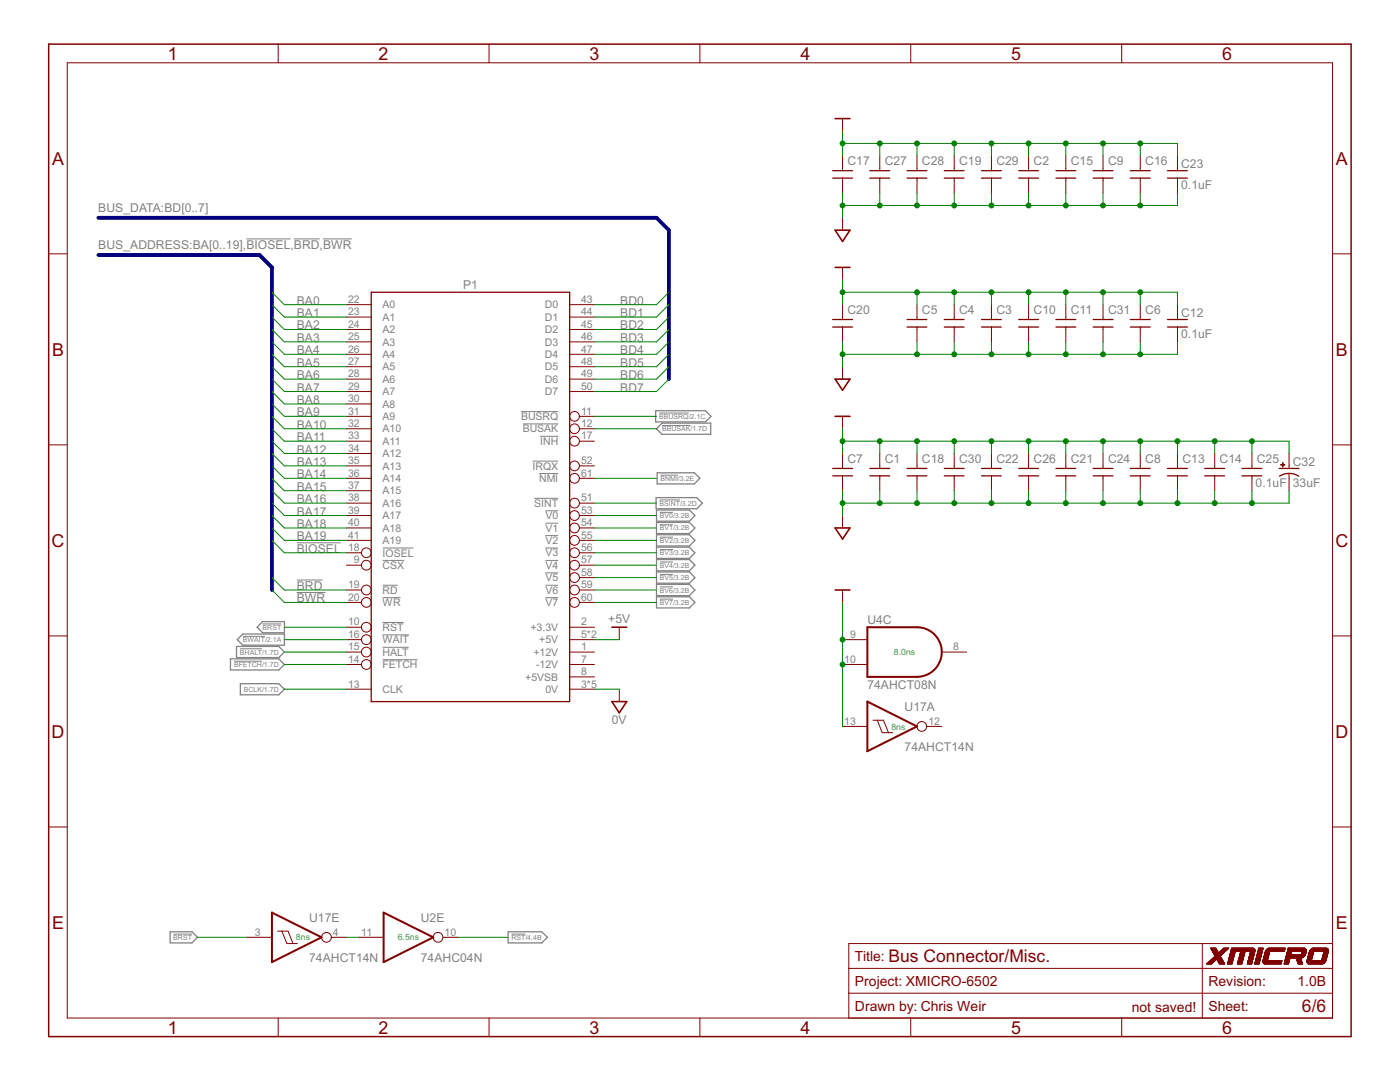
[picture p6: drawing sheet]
<svg xmlns="http://www.w3.org/2000/svg" width="279mm" height="216mm" viewBox="0 0 279 216" stroke-linecap="round" stroke-linejoin="round" font-family="sans-serif">
<g fill="none" stroke="#808080" stroke-width=".2">
<path d="M49.2 47.7h8.8M58.7 47.7h5.1M64.5 47.7h5.7M104 82.1h7.4M104.3 84.6h7.1M106.3 92h5.1M106.6 99.4h4.8M107.6 94.5h3.8M107.8 87.1h3.6M131.6 82.4h5.9M131.6 99.8h4.1M131.8 94.8h3.5"/>
<path d="M132.1 84.9h5.7M59.2 115.7h5.2M59.2 118.2h5.7M59.2 108.3h8.8M76.3 109.3h6.2M76.3 119.3h3.6M76.3 111.8h4.3M76.3 116.8h3.1M108.8 109.3h2.6M108.8 119.3h2.6M108.8 111.8h2.6M108.8 116.8h2.6"/>
<path d="M108.8 114.3h2.6M108.8 106.9h2.6M108.8 104.4h2.6M108.8 101.9h2.6M131.7 102.2h2.6M131.7 104.7h2.6M131.7 107.2h2.6M131.7 109.7h2.6M131.7 112.1h2.6M131.7 114.6h2.6M131.7 117.1h2.6M131.7 119.5h2.6"/>
<path d="M46.7 131.9h5.6M47.9 129.5h4.4M48.5 127h4.4M52.4 124.5h3.7M76.3 131.6h7M76.3 129.2h5.3M76.3 126.7h5.3M76.3 124.2h4.2M34.6 186.4h3.7M102.1 186.4h2.8"/>
</g>
<g fill="none" stroke="#808080" stroke-width=".25">
<path d="M130.9 82h9.9l1.1 1.1-1.1 1.1h-9.9zM130.9 99.3h8.2l1.1 1.1-1.1 1.1h-8.2zM131.1 94.3h7.5l1.1 1.1-1.1 1.2h-7.5zM132.1 84.4h9.7v2.3h-9.7l-1.1-1.1zM131 101.8h6.6l1.1 1.1-1.1 1.1h-6.6zM131 104.2h6.6l1.1 1.1-1.1 1.2h-6.6zM131 106.7h6.6l1.1 1.1-1.1 1.1h-6.6zM131 109.2h6.6l1.1 1.1-1.1 1.1h-6.6zM131 111.7h6.6l1.1 1.1-1.1 1.1h-6.6zM131 114.1h6.6l1.1 1.2-1.1 1.1h-6.6zM131 116.6h6.6l1.1 1.1-1.1 1.2h-6.6zM131 119.1h6.6l1.1 1.1-1.1 1.1h-6.6z"/>
<path d="M46 131.5h9.6l1.1 1.1-1.1 1.1h-9.6zM47.2 129h8.4l1.1 1.1-1.1 1.1h-8.4zM48 136.4h7.6l1.1 1.1-1.1 1.1h-7.6zM48.5 126.5h8.3v2.2h-8.3l-1.2-1.1zM52.4 124h4.4v2.3h-4.4l-1.1-1.1zM34 185.9h4.3l1.1 1.1-1.1 1.2h-4.3zM101.4 185.9h6.7l1.1 1.1-1.1 1.2h-6.7z"/>
</g>
<g fill="none" stroke="#800000" stroke-width=".25">
<path d="M166.2 34.1h3.9M166.2 35.5h3.9M173.6 34.1h4M173.6 35.5h4M181 34.1h4M181 35.5h4M188.4 34.1h4M188.4 35.5h4M195.9 34.1h3.9M195.9 35.5h3.9M203.3 34.1h4M203.3 35.5h4"/>
<path d="M210.7 34.1h4M210.7 35.5h4M218.2 34.1h3.9M218.2 35.5h3.9M225.6 34.1h4M225.6 35.5h4M233 34.1h4M233 35.5h4M74.1 58.3h39.6v81.7h-39.6zM166.2 63.8h3.9M166.2 65.3h3.9M181 63.8h4"/>
<path d="M181 65.3h4M188.4 63.8h4M188.4 65.3h4M195.9 63.8h3.9M195.9 65.3h3.9M203.3 63.8h4M203.3 65.3h4M210.7 63.8h4M210.7 65.3h4M218.2 63.8h3.9M218.2 65.3h3.9M225.6 63.8h4"/>
<path d="M225.6 65.3h4M233 63.8h4M233 65.3h4M166.2 93.5h3.9M166.2 95h3.9M173.6 93.5h4M173.6 95h4M181 93.5h4M181 95h4M188.4 93.5h4M188.4 95h4M195.9 93.5h3.9"/>
<path d="M195.9 95h3.9M203.3 93.5h4M203.3 95h4M210.7 93.5h4M210.7 95h4M218.2 93.5h3.9M218.2 95h3.9M225.6 93.5h4M225.6 95h4M233 93.5h4M233 95h4M240.4 93.5h4"/>
<path d="M240.4 95h4M247.9 93.5h3.9M247.9 95h3.9M255.3 93.5h3.9M255.3 95a3.7 3.7 0 0 1 3.9 0"/>
</g>
<g fill="none" stroke="#800000" stroke-width=".2">
<path d="M13.4 12.5h252.5v190.6h-252.5zM55.5 8.8v3.7M97.6 8.8v3.7M139.7 8.8v3.7M181.8 8.8v3.7M223.9 8.8v3.7M168.1 23.7v2.4M168.1 31.1v3M168.1 35.5v3M175.6 31.1v3M175.6 35.5v3M183 31.1v3"/>
<path d="M183 35.5v3M190.4 31.1v3M190.4 35.5v3M197.9 31.1v3M197.9 35.5v3M205.3 31.1v3M205.3 35.5v3M212.7 31.1v3M212.7 35.5v3M220.1 31.1v3M220.1 35.5v3M227.6 31.1v3"/>
<path d="M227.6 35.5v3M235 31.1v3M235 35.5v3M9.7 50.7h3.7M168.1 43.5v2.4M168.1 53.4v2.4M265.9 50.7h3.7M69.1 60.8h5M69.1 63.3h5M69.1 65.7h5M69.1 68.2h5M69.1 70.7h5"/>
<path d="M69.1 73.2h5M69.1 75.6h5M69.1 78.1h5M113.7 60.8h4.9M113.7 63.3h4.9M113.7 65.7h4.9M113.7 68.2h4.9M113.7 70.7h4.9M113.7 73.2h4.9M113.7 75.6h4.9M113.7 78.1h4.9M168.1 60.8v3"/>
<path d="M168.1 65.3v2.9M168.1 73.2v2.4M183 60.8v3M183 65.3v2.9M190.4 60.8v3M190.4 65.3v2.9M197.9 60.8v3M197.9 65.3v2.9M205.3 60.8v3M205.3 65.3v2.9M212.7 60.8v3M212.7 65.3v2.9"/>
<path d="M220.1 60.8v3M220.1 65.3v2.9M227.6 60.8v3M227.6 65.3v2.9M235 60.8v3M235 65.3v2.9M9.7 88.8h3.7M69.1 80.6h5M69.1 83.1h5M69.1 85.6h5M69.1 88h5M69.1 90.5h5"/>
<path d="M69.1 93h5M69.1 95.4h5M69.1 97.9h5M115.6 83.1h3M115.6 85.6h3M115.6 88h3M115.6 93h3M115.6 95.4h3M168.1 83.1v2.5M168.1 90.5v3M168.1 95v2.9M175.6 90.5v3"/>
<path d="M175.6 95v2.9M183 90.5v3M183 95v2.9M190.4 90.5v3M190.4 95v2.9M197.9 90.5v3M197.9 95v2.9M205.3 90.5v3M205.3 95v2.9M212.7 90.5v3M212.7 95v2.9M220.1 90.5v3"/>
<path d="M220.1 95v2.9M227.6 90.5v3M227.6 95v2.9M235 90.5v3M235 95v2.9M242.4 90.5v3M242.4 95v2.9M249.9 90.5v3M249.9 95v2.9M257.3 90.5v3M257.3 94.5v3.4M265.9 88.8h3.7"/>
<path d="M69.1 110.3h3.1M69.1 100.4h5M69.1 112.8h3.1M69.1 117.7h3.1M69.1 107.8h5M69.1 105.3h5M69.1 102.9h5M115.6 110.3h3M115.6 100.4h3M115.6 112.8h3M115.6 117.7h3M115.6 115.3h3"/>
<path d="M115.6 107.8h3M115.6 105.3h3M115.6 102.9h3M168.1 102.9v2.4M168.1 117.7v2.5M9.7 126.9h3.7M69.1 130.1h3.1M69.1 132.6h3.1M69.1 137.5h5M69.1 120.2h3.1M69.1 127.6h3.1M69.1 125.2h3.1"/>
<path d="M113.7 130.1h4.9M113.7 132.6h4.9M113.7 137.5h4.9M113.7 135.1h4.9M113.7 127.6h4.9M113.7 125.2h4.9M115.6 120.2h3M123.6 125.2v2.4M123.6 137.5v2.5M168.1 132.6h5M168.1 127.6h5M188 130.1h4.9"/>
<path d="M265.9 126.9h3.7M168.1 144.9h5M174.2 143.7h2.1l1 2.5M175.1 143.7l1 2.5h2.1M184.9 144.9h3.1M9.7 165h3.7M265.9 165h3.7M49.3 187h5M55.4 185.8h2.1l1 2.5M56.3 185.8l1 2.5h2.1M66.1 187h3M71.6 187h5"/>
<path d="M88.4 187h3M169.4 193.2h96.5M169.4 198.2h96.5M239.9 188.3v14.8M241.6 189.2h1.1M241.7 189.3h1M241.7 189.4h1M241.7 189.4l1.1 .1M241.8 189.5h1M241.8 192.3h-1M241.8 189.6h1.1M241.9 192.3h-1"/>
<path d="M241.9 189.6l1 .1M241.9 189.7h1M241.9 192.2l-1 .1M241.9 191.3h1.9M241.9 189.7l1.1 .1M242 192.2h-1M242 189.8h1M242 191.3h1.8M242 192.1l-1 .1M242 189.9h1M242.1 190h1M242.1 192.1h-1"/>
<path d="M242.1 191.2h1.7M242.1 192h-.9M242.1 191.2h1.6M242.1 190.1h1M242.1 190.1h2.1M242.2 192h-1M242.2 191.1h1.5M242.2 190.2h1.9M242.2 191.9l-1 .1M242.3 191.1h1.4M242.3 191.9h-1M242.3 191h1.3"/>
<path d="M242.3 190.4h1.6M242.3 191.8l-.9 .1M242.4 190.9h1.2M242.4 191.8h-1M242.4 190.6h1.3M242.4 191.7h-.9M242.5 190.9h1M242.5 190.7h1M242.5 191.7h-1M242.5 190.8h1M242.5 191.6h-.9M242.6 191.6h-1"/>
<path d="M242.7 191.5l-1 .1M242.7 191.5h-.9M242.8 191.4l-1 .1M242.9 191.4l1 .1M242.9 191.5h1M243 191.6h1M243 191.7h1.1M243.1 191.7h1M243.1 191.8h1M243.1 191.8l1 .1M243.1 191.9h1.1M243.2 191.9l1 .1"/>
<path d="M243.2 192h1M243.2 192.1h1.1M243.3 192.1l1 .1M243.3 192.2h1M243.3 192.2l1.1 .1M243.4 192.3h1M243.6 190.7h-1.1M243.6 190.6h-1.2M243.8 190.5h-1.4M243.9 191.4h-2M243.9 190.4h-1.6M244 190.3l-1.7 .1"/>
<path d="M244.1 190.3h-1.9M244.1 190.2h-1.9M244.2 189.2h1l-1.7 1.6 .9 1.6h-1l-.6-1.1-1 1.1h-1l1.7-1.6M244.3 189.2l-1.1 1-.6-1h-1l.9 1.6M244.3 190.1h-1M244.3 190l-1 .1M244.4 190h-1M244.4 189.9h-1M244.5 189.9h-1M244.5 189.8l-1 .1M244.6 189.8h-1M244.6 189.7l-1 .1"/>
<path d="M244.7 189.7h-1M244.8 189.6l-1 .1M244.8 189.6h-1M244.9 189.5h-1M245 189.4l-1 .1M245 192.3h.9M245 192.2h.9M245 189.4h-1M245 192.1h.9M245.1 192h.8M245.1 189.3l-1 .1M245.1 192h.9"/>
<path d="M245.1 191.9h.9M245.1 191.8h.9M245.1 189.3h-1M245.2 191.7h.8M245.2 191.6h.8M245.2 189.2l-1 .1M245.2 191.5h.9M245.2 191.4h.9M245.3 191.3h.8M245.3 191.2h.8M245.3 191.1h.9M245.3 191h.9"/>
<path d="M245.4 190.9h.8M245.4 190.8h.9M245.4 190.7h.9M245.4 190.6h.9M245.5 190.5h.8M245.5 190.4h.9M245.5 190.3h.9M245.5 190.2h.9M245.6 190.2h.8M245.6 190.1h.8M245.6 190h.9M245.6 189.9h.9"/>
<path d="M245.7 189.7h4.7M245.7 189.6h4.7M245.7 189.5h4.7M245.7 189.4h4.7M245.8 189.3h4.5M245.8 189.2l4.4 .1M245.9 192.3h-.9M245.9 192.2l-.9 .1M245.9 192.1h-.9M246 191.9h-.9M246 191.8l-.9 .1M246 191.7h-.8"/>
<path d="M246.1 191.6h-.9M246.1 191.4l-.9 .1M246.2 191.2h-.9M246.2 191.1h-.9M246.2 190.9h-.8M246.3 190.8h-.9M246.3 190.7h-.9M246.3 190.5h-.9M246.4 190.4l-.9 .1M246.4 190.3h-.9M246.4 190.1h-.8M246.5 190l-.9 .1"/>
<path d="M247 192.3h.8M247 192.1h.9M247 192h.9M247.1 192h.8M247.1 191.9h.8M247.1 191.8h.9M247.1 191.7h.9M247.1 191.6h.9M247.2 191.6h.8M247.2 191.5h.9M247.2 191.4h.9M247.2 191.3h.9"/>
<path d="M247.2 191.2h.9M247.3 191.2h.8M247.3 191h.9M247.3 190.9h.9M247.4 190.8h.8M247.4 190.6h.9M247.4 190.5h.9M247.5 190.4h.8M247.5 190.2h.9M247.5 190.1h.9M247.6 190h.8M247.6 189.9h.9"/>
<path d="M247.6 189.9l-.6 2.5h.8l.7-2.5M247.8 192.3h-.8M247.9 192.2l-.9 .1M247.9 192.2h-.9M247.9 192.1h-.9M247.9 191.9l-.8 .1M248 191.8l-.9 .1M248 191.7h-.9M248.1 191.5l-.9 .1M248.1 191.4l-.9 .1M248.1 191.2h-.8M248.2 191.1h-.9"/>
<path d="M248.2 190.8h-.8M248.3 190.7h-.9M248.3 190.5h-.9M248.3 190.4l-.8 .1M248.3 190.4h-.8M248.4 190.3h-.9M248.4 190.1h-.9M248.4 190l-.8 .1M248.9 192.3h.9M249 192.2h.8M249 192.1h.9M249 192h.9"/>
<path d="M249 191.9h.9M249.1 191.8h.8M249.1 191.7h.9M249.1 191.6h.9M249.2 191.4h.8M249.2 191.3h.9M249.2 191.2h.9M249.3 191h.8M249.3 190.9h.8M249.3 190.9h.9M249.3 190.8h.9M249.4 190.6h.8"/>
<path d="M249.4 190.5h.9M249.4 190.4h.9M249.5 190.3h.8M249.5 190.2h.8M249.5 190.1h.9M249.5 190h.9M249.6 190h.8M249.6 189.9h.8M249.6 189.9l-.7 2.5h.9l.6-2.4M249.8 192.2h-.8M249.9 192.1l-.9 .1M250 191.7h-.9"/>
<path d="M250 191.5h-.8M250 191.4h-.8M250.1 191.3h-.9M250.1 189.2h.1M250.1 191.2l-.9 .1M250.1 191.1h-.8M250.1 189.2h-4.3l-.8 3.2h.9l.6-2.5M250.1 191h-.8M250.2 189.2v.1M250.2 190.8h-.9M250.2 190.7h-.8M250.2 189.3h.1"/>
<path d="M250.3 190.6h-.9M250.3 190.3l-.9 .1M250.3 189.3l.1 .1M250.4 190.2h-.9M250.4 189.4v.1M250.4 192.3h.9M250.4 189.8l-4.8 .1M250.4 189.5v.1M250.4 192.2h.9M250.4 189.8h-4.7M250.4 189.6v.2M250.4 189.8v.2"/>
<path d="M250.5 192.1h.8M250.5 192h.9M250.5 191.9h.9M250.6 191.7h.8M250.6 191.6h.9M250.6 191.5h.9M250.7 191.3h.8M250.7 191.2h.9M250.7 191.1h.9M250.7 191h.9M250.8 190.9h.8M250.8 190.9h.9"/>
<path d="M250.8 190.8h.9M250.8 190.7h.9M250.9 190.6h.8M250.9 190.5h.8M250.9 190.5h.9M250.9 190.3h.9M251 190.2h.8M251 190.1h.8M251 190.1h.9M251 189.9h.9M251.1 189.8h.8M251.1 189.7h.8"/>
<path d="M251.1 189.6h.9M251.1 189.5h.9M251.2 189.4h.8M251.2 189.3h.9M251.2 189.2h.9M251.2 189.2h.9l-.8 3.2h-.9zM251.3 192.3h-.9M251.4 192h-.9M251.4 191.9l-.9 .1M251.4 191.9h-.9M251.4 191.8h-.9M251.5 191.6h-.9"/>
<path d="M251.5 191.5l-.9 .1M251.5 191.4h-.8M251.5 191.3h-.8M251.6 191.2h-.9M251.6 191.1l-.9 .1M251.6 191h-.8M251.7 190.9h-.9M251.7 190.6h-.9M251.8 190.5h-.9M251.8 190.4h-.9M251.8 190.2h-.8M251.8 190.1l-.8 .1"/>
<path d="M251.9 190h-.9M251.9 189.8h-.8M251.9 189.7l-.8 .1M252 189.6h-.9M252 189.5h-.9M252.1 191.9h3.7M252.1 191.8h3.7M252.1 189.3l-.9 .1M252.1 191.9l.2 .4M252.1 191.8v.1M252.1 191.7h3.7l-.1 .7-3.4-.1M252.1 192h3.6"/>
<path d="M252.1 192h3.7M252.1 191.7h3.7M252.1 191.6h.8M252.1 191.7v.1M252.1 192.1h3.6M252.1 191.5h.9M252.1 191.5v.2M252.1 191.4h.9M252.1 192.2h3.6M252.2 191.3h.8M252.2 192.2h3.5M252.2 191.2h.8"/>
<path d="M252.2 191.1h.9M252.2 191h.9M252.2 192.3h3.5M252.3 190.9h.8M252.3 190.8h.9M252.3 192.3h3.4M252.3 190.7h.9M252.3 190.6h.9M252.3 190.5h.9M252.4 190.5h.8M252.4 190.4h.8M252.4 190.4h.9"/>
<path d="M252.4 190.3h.9M252.4 190.2h.9M252.5 190.1h.8M252.5 190h.8M252.5 190h.9M252.5 190l-.4 1.5M252.5 189.9h.9M252.5 189.8v.2M252.6 189.8h3.7M252.6 189.7h3.7M252.6 189.7l-.1 .1M252.6 189.7h3.8"/>
<path d="M252.7 189.6h3.7M252.7 189.5h3.7M252.7 189.5l-.1 .2M252.8 189.5h3.6M252.9 189.4h3.5M253 191.6h-.9M253 189.3l-.3 .2M253 191.3h-.9M253 191.2l-.8 .1M253.1 189.3h3.4M253.1 191.1h-.9M253.1 191h-.9"/>
<path d="M253.1 190.9h-.9M253.2 190.8l-.9 .1M253.2 189.2h3.3l-.2 .7M253.2 190.7h-.9M253.2 190.6h-.9M253.2 189.2l-.2 .1M253.3 190.3l-.9 .1M253.4 189.9h-.9M253.4 189.9l-.5 1.8M255.8 191.9h-3.7M255.8 191.8l-3.7 .1M256.3 192.3h.8"/>
<path d="M256.3 192.3h.9M256.3 192.2h.9M256.3 192.1h.9M256.3 189.8l-3.8 .1M256.3 192h.9M256.3 189.7l-3.7 .1M256.4 192h.8M256.4 191.9h.9M256.4 191.8h.9M256.4 189.4h-3.5M256.5 191.7h.8M256.5 191.6h.8"/>
<path d="M256.5 189.3h-3.5M256.5 191.5h.9M256.5 191.4h.9M256.6 191.3h.8M256.6 191.2h2.9M256.7 190.8h3.6M256.8 190.5h3.7M256.8 190.5h.8M256.8 190.4h.8M256.8 190.4h.9M256.8 190.3h.9M256.8 190.2h.9"/>
<path d="M256.9 190.1h.8M256.9 190h.8M256.9 189.9h.9M256.9 189.8h3.8M257 189.7h3.7M257 189.6h3.7M257 189.5h3.7M257 189.5h3.6M257 189.4h3.6M257.1 189.3l3.5 .1M257.1 189.3h3.4M257.1 189.2h3.2"/>
<path d="M257.1 189.2l3.3 .1M257.1 189.2l-.8 3.2h.8l.4-1.2M257.1 189.2l.7 .7-.2 .6M257.2 192.2h-.9M257.2 192.1h-.9M257.2 192h-.8M257.3 191.7h-.9M257.3 191.6h-.8M257.4 191.3h-.9M257.4 191.2l-.8 .1M257.7 190.4h-.9M257.7 190.2h-.9"/>
<path d="M257.7 190.1l-.8 .1M257.8 190h-.9M257.8 189.9h-.9M258.7 191.2l.4 1.2h.9l-.5-1.2M258.7 191.2h.9M258.7 191.3h.9M258.7 191.4h.9M258.8 191.4h.8M258.8 191.5h.9M258.8 191.6h.9M258.8 191.7h.9M258.9 191.7h.8"/>
<path d="M258.9 191.8h.9M258.9 191.9h.9M259 191.9l.8 .1M259 192h.8M259 192.1h.9M259 192.2h.9M259.1 192.2l.8 .1M259.1 192.3h.8M259.7 190.4h.9M259.7 190.3h.9M259.8 190.2h.8M259.8 190.1h.8"/>
<path d="M259.8 190h.8M259.8 191.1l-3.2 .1M259.8 189.9h.9M259.8 189.9l-.1 .6M260 191.1h-3.4M260 191.1l-.5 .1M260.1 191l-3.5 .1M260.1 191h-3.5M260.2 190.9h-3.6M260.2 190.9l-.2 .2M260.2 190.9h-3.5M260.3 190.8l-3.6 .1"/>
<path d="M260.3 189.2l.2 .1M260.3 190.8h-3.6M260.3 190.8l-.1 .1M260.4 190.7h-3.7M260.4 190.6h-3.7M260.5 190.6h-3.8M260.5 189.3l.1 .1M260.5 190.5l-.2 .3M260.5 190.5h-.8M260.5 190.4l-.8 .1M260.5 190.5h.1M260.6 190.4h-.9"/>
<path d="M260.6 190.4l-.1 .1M260.6 189.4v.1M260.6 190.2h-.8M260.6 190.1h-.8M260.6 189.5h.1M260.7 190h-.9M260.7 189.9l-.1 .5M260.7 189.9h-.9M260.7 189.8l-3.8 .1M260.7 189.7h-3.7M260.7 189.6h-3.7M260.7 189.5v.3"/>
<path d="M260.7 189.8v.1M260.8 191.9l.1 .1M260.9 191.7h3.7M260.9 191.6h.8M260.9 191.7l-.1 .2M260.9 192v.1M260.9 192.1h3.5M260.9 191.6v.1M260.9 192.1h3.4M260.9 191.5h.8M260.9 191.4h.9M260.9 192.1v.1"/>
<path d="M260.9 192.2h3.3M260.9 192.2h.1M260.9 191.3h.9M261 192.2h3.2M261 191.2h.8M261 192.2l.1 .1M261 191.1h.9M261 192.3h3.1M261 190.9h.9M261.1 190.8h.8M261.1 192.3h2.9M261.1 190.7h.9"/>
<path d="M261.1 190.6h.9M261.2 190.4h.8M261.2 190.3h.9M261.2 190.2h.9M261.3 190.1h.8M261.3 190h.8M261.3 190l-.4 1.6M261.3 189.9h.9M261.4 189.8l-.1 .2M261.5 189.5h3.6M261.6 189.5h3.5M261.6 189.5l-.2 .3"/>
<path d="M261.7 189.4h3.3M261.7 191.5l-.8 .1M261.7 189.3h3.3M261.7 189.3l-.1 .2M261.8 191.4h-.9M261.8 191.3h-.9M261.9 191.1l-.9 .1M261.9 189.3h3M261.9 189.3h-.2M261.9 191h-.9M261.9 190.9h-.9M261.9 190.8h-.8"/>
<path d="M262 190.7l-.9 .1M262 189.2h2.8M262 189.2l-.1 .1M262 190.5h-.8M262.1 190.3l-.9 .1M262.1 189.2h-.1M262.2 189.9h-.9M262.2 189.2l-.5 2.5M263.8 191.6h.8M263.8 191.5h.9M263.8 191.4h.9M263.8 191.3h.9"/>
<path d="M263.9 191.3h.8M263.9 191.2h.9M263.9 191.1h.9M263.9 191h.9M263.9 190.9h.9M264 190.9h.8M264 190.8h.9M264 190.7h.9M264 190.6h.9M264.1 192.3h-3M264.1 190.5h.8M264.1 190.3h.9"/>
<path d="M264.2 190.2h.8M264.2 192.2l-.1 .1M264.2 190.1h.8M264.2 189.9h.9M264.2 189.9l-.4 1.8M264.4 192h-3.5M264.5 191.9h-3.6M264.5 191.8l-3.6 .1M264.6 191.8h-3.7M264.6 191.7l-.4 .5M264.6 191.6v.1M264.7 191.5h-.9"/>
<path d="M264.7 189.2h.2M264.7 191.4h-.9M264.7 191.3h-.8M264.8 191l-.9 .1M264.8 190.9h-.8M264.9 189.2l.1 .2M264.9 190.6h-.9M264.9 190.5l-.8 .1M265 190.4h-.9M265 190.2h-.9M265 189.4h.1M265 190.1l-.8 .1"/>
<path d="M265 189.4l-3.4 .1M265 189.4l.1 .2M265.1 190h-.9M265.1 189.9l-.5 1.7M265.1 189.6v.1M265.1 189.8l-3.8 .1M265.1 189.8h-3.7M265.1 189.7l-3.7 .1M265.1 189.7h-3.7M265.1 189.6l-3.6 .1M265.1 189.6h-3.6M265.1 189.8v.1"/>
<path d="M265.1 189.7v.1M265.9 188.3h-96.5v14.8M55.5 203.1v3.7M97.6 203.1v3.7M139.7 203.1v3.7M181.8 203.1v3.7M223.9 203.1v3.7"/>
<circle cx="114.7" cy="93" r=".97"/>
<circle cx="114.7" cy="88" r=".97"/>
<circle cx="114.7" cy="95.4" r=".97"/>
<circle cx="114.7" cy="85.6" r=".97"/>
<circle cx="114.7" cy="83.1" r=".97"/>
<circle cx="73.1" cy="110.3" r=".97"/>
<circle cx="73.1" cy="112.8" r=".97"/>
<circle cx="73.1" cy="117.7" r=".97"/>
<circle cx="114.7" cy="107.8" r=".97"/>
<circle cx="114.7" cy="105.3" r=".97"/>
<circle cx="114.7" cy="117.7" r=".97"/>
<circle cx="114.7" cy="115.3" r=".97"/>
<circle cx="114.7" cy="112.8" r=".97"/>
<circle cx="114.7" cy="110.3" r=".97"/>
<circle cx="114.7" cy="102.9" r=".97"/>
<circle cx="114.7" cy="100.4" r=".97"/>
<circle cx="73.1" cy="127.6" r=".97"/>
<circle cx="73.1" cy="130.1" r=".97"/>
<circle cx="73.1" cy="120.2" r=".97"/>
<circle cx="73.1" cy="132.6" r=".97"/>
<circle cx="73.1" cy="125.2" r=".97"/>
<circle cx="114.7" cy="120.2" r=".97"/>
<circle cx="184" cy="144.9" r=".97"/>
<circle cx="65.2" cy="187" r=".97"/>
<circle cx="87.4" cy="187" r=".97"/>
</g>
<path d="M166.7 23.7h2.9M166.7 45.9h2.9l-1.5 2.3zM166.7 53.4h2.9M166.7 75.6h2.9l-1.5 2.3zM166.7 83.1h2.9M166.7 105.3h2.9l-1.5 2.3zM166.7 117.7h2.9M122.1 125.2h3M122.1 140h3l-1.5 2.2z" fill="none" stroke="#800000" stroke-width=".32"/>
<g fill="#800000" stroke="#800000" stroke-width=".2">
<path d="M255.6 92.7h.8v.1h-.8z"/>
<path d="M255.9 92.3h.2v.9h-.2z"/>
</g>
<path d="M173.1 125.2h9.9a5 5 0 0 1 4.9 4.9 5 5 0 0 1-4.9 5h-9.9zM173.1 140l9.9 4.9-9.9 5zM54.3 182.1l9.9 4.9-9.9 5zM76.6 182.1l9.9 4.9-9.9 5z" fill="none" stroke="#800000" stroke-width=".4"/>
<path d="M9.7 8.8h259.9v198h-259.9z" fill="none" stroke="#800000" stroke-width=".3"/>
<path d="M19.6 43.5h111.4l2.5 2.4v29.7M19.6 50.9h32.2l2.5 2.5v64.3" fill="none" stroke="#000080" stroke-width=".76"/>
<g fill="none" stroke="#008000" stroke-width=".2">
<path d="M168.1 26.1v5M168.1 38.5v5M168.1 28.6h66.9v2.5M175.6 28.6v2.5M175.6 38.5v2.5M183 28.6v2.5M183 38.5v2.5M190.4 28.6v2.5M190.4 38.5v2.5M197.9 28.6v2.5M197.9 38.5v2.5M205.3 28.6v2.5"/>
<path d="M205.3 38.5v2.5M212.7 28.6v2.5M212.7 38.5v2.5M220.1 28.6v2.5M220.1 38.5v2.5M227.6 28.6v2.5M227.6 38.5v2.5M235 38.5v2.5h-66.9M54.3 58.3l2.4 2.5h12.4M133.5 58.3l-2.5 2.5h-12.4M168.1 55.8v5M168.1 58.3h66.9v2.5"/>
<path d="M183 58.3v2.5M190.4 58.3v2.5M197.9 58.3v2.5M205.3 58.3v2.5M212.7 58.3v2.5M220.1 58.3v2.5M227.6 58.3v2.5M54.3 75.6l2.4 2.5h12.4M54.3 73.2l2.4 2.4h12.4M54.3 70.7l2.4 2.5h12.4M54.3 68.2l2.4 2.5h12.4M54.3 65.7l2.4 2.5h12.4"/>
<path d="M54.3 63.3l2.4 2.4h12.4M54.3 60.8l2.4 2.5h12.4M54.3 78.1l2.4 2.5h12.4M133.5 75.6l-2.5 2.5h-12.4M133.5 73.2l-2.5 2.4h-12.4M133.5 70.7l-2.5 2.5h-12.4M133.5 68.2l-2.5 2.5h-12.4M133.5 65.7l-2.5 2.5h-12.4M133.5 63.3l-2.5 2.4h-12.4M133.5 60.8l-2.5 2.5h-12.4M168.1 68.2v5M183 68.2v2.5"/>
<path d="M190.4 68.2v2.5M197.9 68.2v2.5M205.3 68.2v2.5M212.7 68.2v2.5M220.1 68.2v2.5M227.6 68.2v2.5M235 68.2v2.5h-66.9M54.3 85.6l2.4 2.4h12.4M54.3 97.9l2.4 2.5h12.4M54.3 93l2.4 2.4h12.4M54.3 80.6l2.4 2.5h12.4M54.3 83.1l2.4 2.5h12.4"/>
<path d="M54.3 88l2.4 2.5h12.4M54.3 90.5l2.4 2.5h12.4M54.3 95.4l2.4 2.5h12.4M118.6 95.4h12.4M118.6 83.1h12.4M118.6 85.6h12.4M168.1 85.6v4.9M168.1 97.9v5M168.1 88h89.2v2.5M175.6 88v2.5M175.6 97.9v2.5M183 88v2.5"/>
<path d="M183 97.9v2.5M190.4 88v2.5M190.4 97.9v2.5M197.9 88v2.5M197.9 97.9v2.5M205.3 88v2.5M205.3 97.9v2.5M212.7 88v2.5M212.7 97.9v2.5M220.1 88v2.5M220.1 97.9v2.5M227.6 88v2.5"/>
<path d="M227.6 97.9v2.5M235 88v2.5M235 97.9v2.5M242.4 88v2.5M242.4 97.9v2.5M249.9 88v2.5M249.9 97.9v2.5M257.3 97.9v2.5h-89.2M54.3 100.4l2.4 2.5h12.4M54.3 102.9l2.4 2.4h12.4M54.3 105.3l2.4 2.5h12.4M54.3 107.8l2.4 2.5h12.4"/>
<path d="M54.3 115.3l2.4 2.4h12.4M54.3 117.7l2.4 2.5h12.4M118.6 100.4h12.4M118.6 102.9h12.4M118.6 105.3h12.4M118.6 107.8h12.4M118.6 110.3h12.4M118.6 112.8h12.4M118.6 115.3h12.4M118.6 117.7h12.4M56.7 127.6h12.4M56.7 137.5h12.4"/>
<path d="M56.7 125.2h12.4M56.7 132.6h12.4M56.7 130.1h12.4M118.6 127.6h5M118.6 137.5h5M118.6 120.2h12.4M168.1 120.2v24.7M39.4 187h9.9M69.1 187h2.5M91.4 187h9.9"/>
</g>
<g fill="#008000" stroke="#008000" stroke-width=".2">
<circle cx="168.1" cy="28.6" r=".49"/>
<circle cx="175.6" cy="28.6" r=".49"/>
<circle cx="183" cy="28.6" r=".49"/>
<circle cx="190.4" cy="28.6" r=".49"/>
<circle cx="197.9" cy="28.6" r=".49"/>
<circle cx="205.3" cy="28.6" r=".49"/>
<circle cx="212.7" cy="28.6" r=".49"/>
<circle cx="220.1" cy="28.6" r=".49"/>
<circle cx="227.6" cy="28.6" r=".49"/>
<circle cx="168.1" cy="58.3" r=".49"/>
<circle cx="197.9" cy="58.3" r=".49"/>
<circle cx="205.3" cy="58.3" r=".49"/>
<circle cx="212.7" cy="58.3" r=".49"/>
<circle cx="220.1" cy="58.3" r=".49"/>
<circle cx="227.6" cy="58.3" r=".49"/>
<circle cx="190.4" cy="58.3" r=".49"/>
<circle cx="183" cy="58.3" r=".49"/>
<circle cx="168.1" cy="88" r=".49"/>
<circle cx="175.6" cy="88" r=".49"/>
<circle cx="183" cy="88" r=".49"/>
<circle cx="190.4" cy="88" r=".49"/>
<circle cx="197.9" cy="88" r=".49"/>
<circle cx="205.3" cy="88" r=".49"/>
<circle cx="212.7" cy="88" r=".49"/>
<circle cx="220.1" cy="88" r=".49"/>
<circle cx="227.6" cy="88" r=".49"/>
<circle cx="249.9" cy="88" r=".49"/>
<circle cx="235" cy="88" r=".49"/>
<circle cx="242.4" cy="88" r=".49"/>
<circle cx="168.1" cy="127.6" r=".49"/>
<circle cx="168.1" cy="132.6" r=".49"/>
<circle cx="168.1" cy="41" r=".49"/>
<circle cx="227.6" cy="41" r=".49"/>
<circle cx="220.1" cy="41" r=".49"/>
<circle cx="212.7" cy="41" r=".49"/>
<circle cx="205.3" cy="41" r=".49"/>
<circle cx="197.9" cy="41" r=".49"/>
<circle cx="190.4" cy="41" r=".49"/>
<circle cx="183" cy="41" r=".49"/>
<circle cx="175.6" cy="41" r=".49"/>
<circle cx="168.1" cy="70.7" r=".49"/>
<circle cx="227.6" cy="70.7" r=".49"/>
<circle cx="220.1" cy="70.7" r=".49"/>
<circle cx="212.7" cy="70.7" r=".49"/>
<circle cx="205.3" cy="70.7" r=".49"/>
<circle cx="197.9" cy="70.7" r=".49"/>
<circle cx="183" cy="70.7" r=".49"/>
<circle cx="190.4" cy="70.7" r=".49"/>
<circle cx="168.1" cy="100.4" r=".49"/>
<circle cx="227.6" cy="100.4" r=".49"/>
<circle cx="220.1" cy="100.4" r=".49"/>
<circle cx="212.7" cy="100.4" r=".49"/>
<circle cx="205.3" cy="100.4" r=".49"/>
<circle cx="197.9" cy="100.4" r=".49"/>
<circle cx="190.4" cy="100.4" r=".49"/>
<circle cx="183" cy="100.4" r=".49"/>
<circle cx="175.6" cy="100.4" r=".49"/>
<circle cx="249.9" cy="100.4" r=".49"/>
<circle cx="235" cy="100.4" r=".49"/>
<circle cx="242.4" cy="100.4" r=".49"/>
</g>
<g font-size="4" fill="#800000">
<text x="33.5" y="11.9">1</text>
<text x="75.6" y="11.9">2</text>
<text x="117.6" y="11.9">3</text>
<text x="159.7" y="11.9">4</text>
<text x="201.8" y="11.9">5</text>
<text x="243.9" y="11.9">6</text>
<text x="10.4" y="32.9">A</text>
<text x="266.6" y="32.9">A</text>
<text x="10.4" y="71">B</text>
<text x="266.6" y="71">B</text>
<text x="10.3" y="109.1">C</text>
<text x="266.5" y="109.1">C</text>
<text x="10.3" y="147.2">D</text>
<text x="266.5" y="147.2">D</text>
<text x="10.4" y="185.3">E</text>
<text x="266.6" y="185.3">E</text>
<text x="33.5" y="206.3">1</text>
<text x="75.6" y="206.3">2</text>
<text x="117.6" y="206.3">3</text>
<text x="159.7" y="206.3">4</text>
<text x="201.8" y="206.3">5</text>
<text x="243.9" y="206.3">6</text>
</g>
<g font-size="3.9" fill="#800000">
<text x="177.3" y="192">Bus Connector/Misc.</text>
<text x="259.8" y="201.9">6/6</text>
</g>
<g font-size="3.1" fill="#800000">
<text x="170.6" y="191.7">Title:</text>
<text x="170.6" y="196.7">Project: XMICRO-6502</text>
<text x="241.2" y="196.7">Revision:</text>
<text x="259" y="196.7">1.0B</text>
<text x="170.6" y="201.6">Drawn by: Chris Weir</text>
<text x="225.9" y="201.9">not saved!</text>
<text x="241.2" y="201.6">Sheet:</text>
</g>
<g font-size="2.7" fill="#808080">
<text x="169.1" y="32.9">C17</text>
<text x="176.6" y="32.9">C27</text>
<text x="184" y="32.9">C28</text>
<text x="191.4" y="32.9">C19</text>
<text x="198.8" y="32.9">C29</text>
<text x="206.3" y="32.9">C2</text>
<text x="213.7" y="32.9">C15</text>
<text x="221.1" y="32.9">C9</text>
<text x="228.6" y="32.9">C16</text>
<text x="235.7" y="33.6">C23</text>
<text x="235.7" y="37.8">0.1uF</text>
<text x="19.6" y="42.2">BUS_DATA:BD[0..7]</text>
<text x="19.6" y="49.7">BUS_ADDRESS:BA[0..19],BIOSEL,BRD,BWR</text>
<text x="92.4" y="57.6">P1</text>
<text x="59.2" y="60.8">BA0</text>
<text x="59.2" y="65.7">BA2</text>
<text x="59.2" y="63.3">BA1</text>
<text x="123.8" y="65.7">BD2</text>
<text x="123.8" y="63.3">BD1</text>
<text x="123.8" y="60.8">BD0</text>
<text x="169.1" y="62.6">C20</text>
<text x="184" y="62.6">C5</text>
<text x="191.4" y="62.6">C4</text>
<text x="198.8" y="62.6">C3</text>
<text x="206.3" y="62.6">C10</text>
<text x="213.7" y="62.6">C11</text>
<text x="221.1" y="62.6">C31</text>
<text x="228.6" y="62.6">C6</text>
<text x="235.7" y="63.3">C12</text>
<text x="59.2" y="70.7">BA4</text>
<text x="59.2" y="68.2">BA3</text>
<text x="123.8" y="70.7">BD4</text>
<text x="123.8" y="68.2">BD3</text>
<text x="235.7" y="67.5">0.1uF</text>
<text x="59.2" y="75.6">BA6</text>
<text x="59.2" y="73.2">BA5</text>
<text x="123.8" y="75.6">BD6</text>
<text x="123.8" y="73.2">BD5</text>
<text x="59.2" y="78.1">BA7</text>
<text x="59.2" y="80.6">BA8</text>
<text x="59.2" y="83.1">BA9</text>
<text x="123.8" y="78.1">BD7</text>
<text x="59.2" y="85.5">BA10</text>
<text x="59.2" y="88">BA11</text>
<text x="59.2" y="90.5">BA12</text>
<text x="59.2" y="93">BA13</text>
<text x="59.2" y="95.4">BA14</text>
<text x="169.1" y="92.4">C7</text>
<text x="176.6" y="92.4">C1</text>
<text x="184" y="92.4">C18</text>
<text x="191.4" y="92.4">C30</text>
<text x="198.8" y="92.4">C22</text>
<text x="206.3" y="92.4">C26</text>
<text x="213.7" y="92.4">C21</text>
<text x="221.1" y="92.4">C24</text>
<text x="228.6" y="92.4">C8</text>
<text x="236" y="92.4">C13</text>
<text x="243.4" y="92.4">C14</text>
<text x="250.8" y="92.5">C25</text>
<text x="258" y="93">C32</text>
<text x="59.2" y="97.9">BA15</text>
<text x="59.2" y="100.4">BA16</text>
<text x="250.6" y="97.2">0.1uF</text>
<text x="258" y="97.2">33uF</text>
<text x="59.2" y="102.9">BA17</text>
<text x="59.2" y="105.3">BA18</text>
<text x="59.2" y="107.8">BA19</text>
<text x="59.2" y="110.3">BIOSEL</text>
<text x="59.2" y="117.7">BRD</text>
<text x="59.2" y="120.2">BWR</text>
<text x="121.4" y="124.4">+5V</text>
<text x="173.1" y="124.5">U4C</text>
<text x="173.1" y="137.5">74AHCT08N</text>
<text x="180.5" y="141.9">U17A</text>
<text x="122.1" y="144.5">0V</text>
<text x="180.5" y="149.9">74AHCT14N</text>
<text x="61.7" y="183.9">U17E</text>
<text x="84" y="183.9">U2E</text>
<text x="61.7" y="192">74AHCT14N</text>
<text x="84" y="192">74AHC04N</text>
</g>
<g font-size="2.3" fill="#808080">
<text x="69.5" y="60.4">22</text>
<text x="69.5" y="62.9">23</text>
<text x="69.5" y="65.4">24</text>
<text x="76.4" y="61.5">A0</text>
<text x="76.4" y="64">A1</text>
<text x="108.7" y="61.5">D0</text>
<text x="108.7" y="64">D1</text>
<text x="116" y="60.4">43</text>
<text x="116" y="62.9">44</text>
<text x="116" y="65.4">45</text>
<text x="69.5" y="67.9">25</text>
<text x="69.5" y="70.3">26</text>
<text x="76.4" y="66.5">A2</text>
<text x="76.4" y="69">A3</text>
<text x="76.4" y="71.4">A4</text>
<text x="108.7" y="66.5">D2</text>
<text x="108.7" y="69">D3</text>
<text x="108.7" y="71.4">D4</text>
<text x="116" y="67.9">46</text>
<text x="116" y="70.3">47</text>
<text x="69.5" y="72.8">27</text>
<text x="69.5" y="75.3">28</text>
<text x="69.5" y="77.8">29</text>
<text x="76.4" y="73.9">A5</text>
<text x="76.4" y="76.4">A6</text>
<text x="108.7" y="73.9">D5</text>
<text x="108.7" y="76.4">D6</text>
<text x="116" y="72.8">48</text>
<text x="116" y="75.3">49</text>
<text x="116" y="77.8">50</text>
<text x="69.5" y="80.2">30</text>
<text x="69.5" y="82.7">31</text>
<text x="76.4" y="78.9">A7</text>
<text x="76.4" y="81.3">A8</text>
<text x="76.4" y="83.8">A9</text>
<text x="104" y="83.8">BUSRQ</text>
<text x="108.7" y="78.9">D7</text>
<text x="116" y="82.7">11</text>
<text x="69.5" y="85.2">32</text>
<text x="69.5" y="87.7">33</text>
<text x="76.4" y="86.3">A10</text>
<text x="76.4" y="88.8">A11</text>
<text x="104.3" y="86.3">BUSAK</text>
<text x="107.8" y="88.8">INH</text>
<text x="116" y="85.2">12</text>
<text x="116" y="87.7">17</text>
<text x="69.5" y="90.2">34</text>
<text x="69.5" y="92.6">35</text>
<text x="69.5" y="95.1">36</text>
<text x="76.4" y="91.2">A12</text>
<text x="76.4" y="93.7">A13</text>
<text x="106.3" y="93.7">IRQX</text>
<text x="116" y="92.6">52</text>
<text x="116" y="95.1">61</text>
<text x="69.5" y="97.6">37</text>
<text x="69.5" y="100.1">38</text>
<text x="76.4" y="96.2">A14</text>
<text x="76.4" y="98.7">A15</text>
<text x="76.4" y="101.1">A16</text>
<text x="106.6" y="101.1">SINT</text>
<text x="107.6" y="96.2">NMI</text>
<text x="116" y="100.1">51</text>
<text x="69.5" y="105">40</text>
<text x="69.5" y="102.5">39</text>
<text x="69.5" y="107.5">41</text>
<text x="76.4" y="106.1">A18</text>
<text x="76.4" y="103.6">A17</text>
<text x="108.8" y="106.1">V1</text>
<text x="108.8" y="103.6">V0</text>
<text x="116" y="107.5">55</text>
<text x="116" y="105">54</text>
<text x="116" y="102.5">53</text>
<text x="69.5" y="110">18</text>
<text x="70.6" y="112.4">9</text>
<text x="76.4" y="111">IOSEL</text>
<text x="76.4" y="113.5">CSX</text>
<text x="76.4" y="108.6">A19</text>
<text x="108.8" y="113.5">V4</text>
<text x="108.8" y="111">V3</text>
<text x="108.8" y="108.6">V2</text>
<text x="116" y="112.4">57</text>
<text x="116" y="110">56</text>
<text x="69.5" y="119.9">20</text>
<text x="69.5" y="117.4">19</text>
<text x="76.4" y="118.5">RD</text>
<text x="108.8" y="118.5">V6</text>
<text x="108.8" y="116">V5</text>
<text x="116" y="119.9">60</text>
<text x="116" y="117.4">59</text>
<text x="116" y="114.9">58</text>
<text x="69.5" y="124.8">10</text>
<text x="76.4" y="120.9">WR</text>
<text x="76.4" y="125.9">RST</text>
<text x="105.9" y="125.9">+3.3V</text>
<text x="108.8" y="120.9">V7</text>
<text x="116" y="124.8">2</text>
<text x="69.5" y="129.8">15</text>
<text x="69.5" y="127.3">16</text>
<text x="76.4" y="130.8">HALT</text>
<text x="76.4" y="128.4">WAIT</text>
<text x="106.5" y="130.8">+12V</text>
<text x="107.6" y="128.4">+5V</text>
<text x="116" y="129.8">1</text>
<text x="116" y="127.3">5*2</text>
<text x="169.7" y="127.3">9</text>
<text x="190.2" y="129.8">8</text>
<text x="69.5" y="137.2">13</text>
<text x="69.5" y="132.2">14</text>
<text x="76.4" y="133.3">FETCH</text>
<text x="104.8" y="135.8">+5VSB</text>
<text x="107" y="133.3">-12V</text>
<text x="116" y="132.2">7</text>
<text x="116" y="137.2">3*5</text>
<text x="116" y="134.7">8</text>
<text x="168.5" y="132.2">10</text>
<text x="76.4" y="138.3">CLK</text>
<text x="108.8" y="138.3">0V</text>
<text x="168.5" y="144.6">13</text>
<text x="185.3" y="144.6">12</text>
<text x="50.8" y="186.7">3</text>
<text x="66.5" y="186.7">4</text>
<text x="72.1" y="186.7">11</text>
<text x="88.7" y="186.7">10</text>
</g>
<g font-size="1.9" fill="#008080">
<text x="178.4" y="130.7">8.0ns</text>
<text x="177.9" y="145.6">8ns</text>
<text x="59.1" y="187.7">8ns</text>
<text x="79.4" y="187.7">6.5ns</text>
</g>
<g font-size="1.6" fill="#808080">
<text x="131.5" y="83.6">BBUSRQ/2.1C</text>
<text x="132.1" y="86">BBUSAK/1.7D</text>
<text x="131.8" y="95.9">BNMI/3.2E</text>
<text x="131.6" y="100.9">BSINT/3.2D</text>
<text x="131.7" y="103.4">BV0/3.2B</text>
<text x="131.7" y="105.8">BV1/3.2B</text>
<text x="131.7" y="108.3">BV2/3.2B</text>
<text x="131.7" y="110.8">BV3/3.2B</text>
<text x="131.7" y="113.3">BV4/3.2B</text>
<text x="131.7" y="115.8">BV5/3.2B</text>
<text x="131.7" y="118.2">BV6/3.2B</text>
<text x="52.4" y="125.6">BRST</text>
<text x="131.7" y="120.7">BV7/3.2B</text>
<text x="47.9" y="130.6">BHALT/1.7D</text>
<text x="48.5" y="128.1">BWAIT/2.1A</text>
<text x="46.7" y="133.1">BFETCH/1.7D</text>
<text x="48.6" y="138">BCLK/1.7D</text>
<text x="34.6" y="187.5">BRST</text>
<text x="102.1" y="187.5">RST/4.4B</text>
</g>
</svg>
